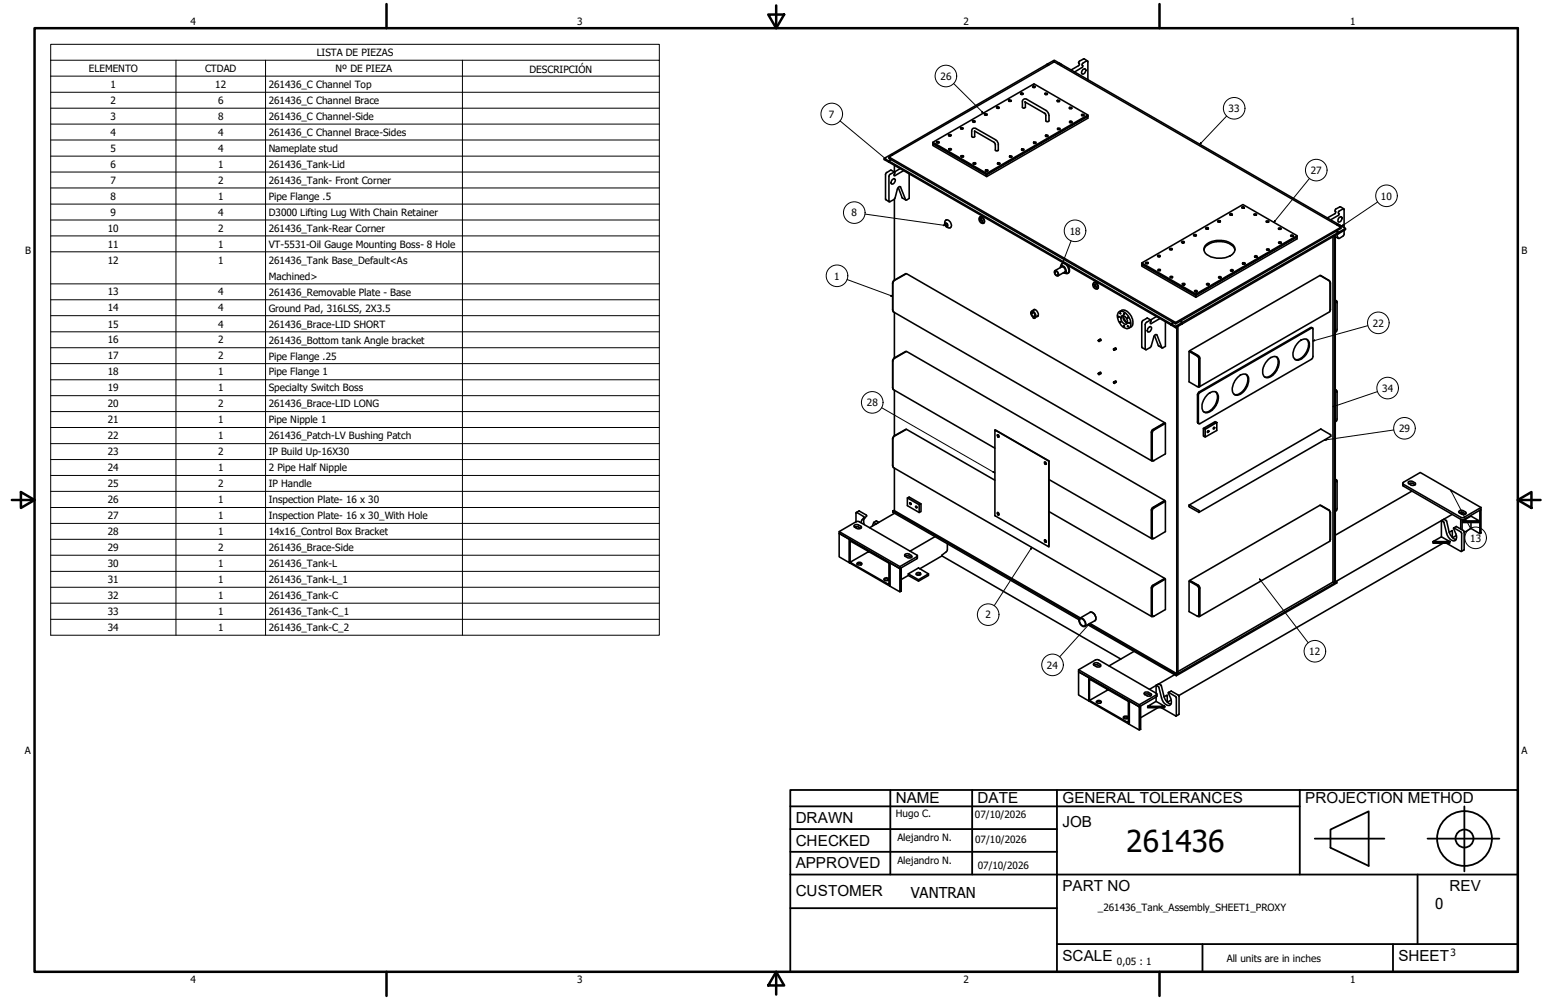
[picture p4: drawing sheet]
<svg xmlns="http://www.w3.org/2000/svg" width="432mm" height="279mm" viewBox="0 0 432 279" stroke-linecap="round" stroke-linejoin="round" font-family="sans-serif">
<!-- layer: Visible (ANSI) -->
<g fill="none" stroke="#000" stroke-width=".44">
<path d="M292.7 18.3l-.4-.3 2.1-1.2 2.1 1.2-.3 .3M292.9 18.2l-.4-.3-43.6 25.3 .3 .2-.3-.2-1.9 1.1v.3l1.2 .7M295.3 17.8l.4-.3 78.9 45.6-.4 .2M302.4 19.5a.52 .52 0 0 1 .8-.1 .52 .52 0 0 1-.1 .8 .55 .55 0 0 1-.8 .5 .55 .55 0 0 1 0-1zM303.7 17l-1.1-.6-1.1 .7-.3 .3 .2 .8-2.3 1.4M260.5 39.8l15.1 8.7 28.2-16.4-15-8.7-28.3 16.4v.3l15.1 8.7 28.2-16.4-28.2 16.4v-.3M261.6 39.7a.34 .34 0 0 1 .4-.2 .34 .34 0 0 1 .2 .4h-.5zM261.7 39.9h.5M265 38h.5M268.3 35.8h.6a.32 .32 0 0 1-.3 .3 .32 .32 0 0 1-.3-.3zM268.4 36.1h.5M271.6 36l.8-.2 6 3.5 .4 .8v2l-.5 .1-.3-.2v-1.7l-.4-.5-5.4-3.2v1.6l-.7 .1-.1-1.9z"/>
<path d="M271.7 33.8l.2-.1a.28 .28 0 0 1 .4 .1 .28 .28 0 0 1-.1 .4 .28 .28 0 0 1-.4-.1l-.1-.1zM271.8 34.1h.4M272.2 36.6h.1M275 31.9h.7a.32 .32 0 0 1-.4 .3 .32 .32 0 0 1-.3-.3zM275.1 32.2h.5M278.5 30.2h.5M281.7 28.1a.34 .34 0 0 1 .4-.2 .34 .34 0 0 1 .2 .4h-.4zM281.8 28.3h.5M285.1 26.1l.1-.1a.32 .32 0 0 1 .5-.1 .32 .32 0 0 1 0 .5 .32 .32 0 0 1-.5 0zM285.2 26.4h.5M285.8 27.8l.3-.2 .5 .1 5.8 3.3 .5 .9 .1 1.9-.5 .2-.4-.2v-1.7l-.3-.5-5.4-3.1v1.5l-.7 .2-.1-2.1zM286.3 28.4v.1"/>
<path d="M288.5 24.1h.1a.29 .29 0 0 1 .4-.1 .29 .29 0 0 1 0 .5 .29 .29 0 0 1-.4-.1l-.2-.1zM288.5 24.4h.5M288.7 39.8h.6a.32 .32 0 0 1-.3 .3 .32 .32 0 0 1-.3-.3zM291.8 26.1l.6-.1a.3 .3 0 0 1-.2 .5 .3 .3 0 0 1-.4-.4zM292 26.4h.4M292.2 38.1h.4M295.3 28.1l.1-.1a.32 .32 0 0 1 .5 0 .32 .32 0 0 1 0 .4 .32 .32 0 0 1-.5 0zM295.4 28.4h.4M295.4 35.9l.1-.1a.32 .32 0 0 1 .5 0 .32 .32 0 0 1 0 .4 .32 .32 0 0 1-.5 0zM295.5 36.2h.5M298.6 30.1l.7-.1a.35 .35 0 0 1-.3 .4 .35 .35 0 0 1-.4-.3zM298.7 34l.6-.1a.32 .32 0 0 1-.2 .4 .32 .32 0 0 1-.4-.3z"/>
<path d="M298.8 30.4h.5M298.8 34.2h.5M300.1 20.1l2.3-1.4 .1-.3-.3-.4 .3-.3 1-.7 .3 .1v5.2M302.1 32l.2-.1a.29 .29 0 0 1 .4 0 .29 .29 0 0 1 0 .4 .29 .29 0 0 1-.4 0l-.2-.1zM302.2 32.3h.4M303.8 32.1v.9l-28.2 16.3M247 44.3l81.4 46.9M248.2 45.3l78.9 45.5M248.3 43.9v.4l80.1 46.2 46.1-26.7v-.3M248.3 43.9l46.1-26.6 80.1 46.2-46.1 26.6zM248.9 44.6l-.7 .4v.3M249.2 50.2a.52 .52 0 0 1 .8-.1 .52 .52 0 0 1-.1 .8 .55 .55 0 0 1-.8 .5 .55 .55 0 0 1-.1-.9z"/>
<path d="M249.8 46.2v1.9l1.6-1M249.8 55.6v22.6M249.9 48.1l-1.2-.5-1.1 .6-.3 .4v7.2l1 .6M250.9 52.4l1.1 2.8 1 .7M252.3 47.7l-2.4 1.4-.2-.1 .2-.9-1.6 .9v7.4l1.6-.8 .7-2.8 .6-.7 .3 .1 1.4 3.6 .3 .1 .7-.5v-6.8M260.5 40.1l15.1 8.7v.5l-15.1-8.7zM265 41.7l.6-.1a.32 .32 0 0 1-.3 .3 .32 .32 0 0 1-.3-.2zM265.1 41.9h.5M268.4 43.6h.6a.32 .32 0 0 1-.3 .3 .32 .32 0 0 1-.3-.3zM268.5 43.9h.5M271.8 45.5h.6a.34 .34 0 0 1-.2 .4 .34 .34 0 0 1-.4-.2zM272 45.8h.4"/>
<path d="M275.2 47.6l.6-.2 .2 .3-.4 .2zM275.3 47.8h.5M278.7 45.8h.5M282 43.6h.6a.29 .29 0 0 1-.3 .4 .29 .29 0 0 1-.3-.4zM282.1 43.9h.4M285.4 41.7l.4-.1a.28 .28 0 0 1 0 .4 .28 .28 0 0 1-.3 0 .28 .28 0 0 1-.1-.3zM285.4 42h.5M288.8 40.1h.4M343.5 59.8l.5-.1a.29 .29 0 0 1-.2 .5 .29 .29 0 0 1-.3-.4zM346.8 57.8h.6a.3 .3 0 0 1-.2 .4 .3 .3 0 0 1-.4-.4zM347 58.2h.4M350.2 59.9a.32 .32 0 0 1 .4-.2 .32 .32 0 0 1 .2 .4h-.4z"/>
<path d="M375.3 58.4l-1.1-.6-1.2 .7-.1 .5 .2 .4-.2 .3-2.2 1.2M253 76.5l-3.3 1.8-.3 .5v7.9M263.9 62.2h.1M264.1 61.6a1.21 1.21 0 0 1 1.6 1.3 .8 .8 0 0 1-.5 .8 .8 .8 0 0 1-.9-.3 1.32 1.32 0 0 1-.2-1.8zM264.1 62.4a.43 .43 0 0 1 .5 .2 .43 .43 0 0 1-.1 .6l-.3-.3zM273.5 61.3a.56 .56 0 0 1 .4-.8 .56 .56 0 0 1 .7 .6 .7 .7 0 0 1 .4 .8 .7 .7 0 0 1-.7 .5l-.2-.2M273.6 61.1a.68 .68 0 0 1 .7 .4 .68 .68 0 0 1-.2 .7l-.5-.5zM273.7 60.6a1.08 1.08 0 0 1 1.1 .6 1.08 1.08 0 0 1-.1 1.2M273.9 61.5l.1 .3zM294.6 75.7a.88 .88 0 0 1 .9 .4 .88 .88 0 0 1-.1 1 1.03 1.03 0 0 1-.8-1.4zM294.6 75.8a.64 .64 0 0 1 .8 .3 .64 .64 0 0 1-.2 .9l-.5-.5zM294.6 75.6l1.9-1.1a.98 .98 0 0 1 .9 1.5l-1.9 1.1"/>
<path d="M296.2 74.8v-.1a.69 .69 0 0 1 .7-.5 .69 .69 0 0 1 .6 .7 .8 .8 0 0 1 .3 .8 .8 .8 0 0 1-.6 .6l-.2-.1M296.3 74.3a.83 .83 0 0 1 .7-.8 .83 .83 0 0 1 .9 .5 1.63 1.63 0 0 1 .2 2.5l-.6-.2M296.7 74l-.3 .2M297 73.5l-.3 .1M297.9 76.1l-.3 .2M298.2 74.2a1.46 1.46 0 0 1 0 2.2M305.2 79.6a.58 .58 0 0 1 .5-.7 .58 .58 0 0 1 .7 .5 .67 .67 0 0 1 .3 .8 .67 .67 0 0 1-.6 .5l-.3-.1M305.3 79.5a.61 .61 0 0 1 .8 .3 .61 .61 0 0 1-.2 .8l-.5-.4zM305.5 79a1.04 1.04 0 0 1 1.1 .5 1.04 1.04 0 0 1-.1 1.2M305.6 79.9l.2 .2zM318.9 73.8l15.1 8.7v.6l-15.1-8.7zM318.9 73.8l15.1 8.7 28.3-16.3v-.4l-28.3 16.4v.3l28.3-16.3v.5l-28.3 16.4"/>
<path d="M318.9 73.5v.3M320.1 73.3h.1a.32 .32 0 0 1 .4-.1 .32 .32 0 0 1 0 .5 .32 .32 0 0 1-.4 0l-.2-.1zM320.1 73.7h.4M323.4 75.4l.6-.2a.29 .29 0 0 1-.2 .4 .29 .29 0 0 1-.4-.2zM323.4 71.4l.4-.1a.28 .28 0 0 1 .1 .4 .28 .28 0 0 1-.4 0 .28 .28 0 0 1-.1-.3zM323.5 71.7h.4M323.5 75.6h.5M326.7 69.5l.6-.1a.29 .29 0 0 1-.2 .4 .29 .29 0 0 1-.4-.3zM326.8 77.3a.32 .32 0 0 1 .4-.2 .32 .32 0 0 1 .1 .5h-.3zM326.8 69.8h.5M327 77.6h.4M330.2 67.8h.4a.31 .31 0 0 1-.5 .1 .31 .31 0 0 1 0-.4 .31 .31 0 0 1 .4-.1l.3 .2-.2 .2"/>
<path d="M330.3 79.6h.4a.28 .28 0 0 1-.4 0 .28 .28 0 0 1 0-.4 .28 .28 0 0 1 .3 0h.3l-.1 .4M333.4 65.7l.6-.2a.33 .33 0 0 1-.2 .5 .33 .33 0 0 1-.4-.3zM333.5 65.9h.5M336.3 69.8a3.5 3.5 0 0 1 3.4-2.2 4.6 4.6 0 0 1 5.2 2.1v.1M336.7 68.5a6.1 6.1 0 0 1 7.9 .2 1.96 1.96 0 0 1-1.4 2.9 6 6 0 0 1-6.7-1.1l-.3-.8zM336.9 63.9h.5l-.2 .1a.32 .32 0 0 1-.4-.1 .32 .32 0 0 1 .1-.4 .32 .32 0 0 1 .4 .1l.2 .2-.1 .1M337 79.3l.2-.1a.3 .3 0 0 1 .4 .1 .3 .3 0 0 1 0 .4 .3 .3 0 0 1-.5-.1zM337.1 79.6h.5M340.1 61.7h.6a.33 .33 0 0 1-.2 .4 .33 .33 0 0 1-.4-.3zM340.2 62h.5M340.4 77.4l.2-.1a.29 .29 0 0 1 .4 0 .29 .29 0 0 1 0 .4 .29 .29 0 0 1-.4 0zM340.5 77.7h.4"/>
<path d="M343.6 60.1h.4M343.9 75.7l.3 .1a.32 .32 0 0 1-.4 0 .32 .32 0 0 1 0-.5 .32 .32 0 0 1 .4 .1h.2l-.1 .3M347.2 73.8h.3a.29 .29 0 0 1-.4 0 .29 .29 0 0 1 0-.4 .29 .29 0 0 1 .4 0l.3 .1-.1 .3M350.4 60.1h.4M350.5 71.8h.5a.3 .3 0 0 1-.4 .2 .3 .3 0 0 1-.2-.4 .3 .3 0 0 1 .4-.2l.4 .2-.2 .2M353.6 61.8l.7-.1a.34 .34 0 0 1-.2 .5 .34 .34 0 0 1-.5-.3zM353.8 62.1h.5M353.9 69.5h.4a.32 .32 0 0 1-.2 .5 .32 .32 0 0 1-.3-.3zM353.9 69.9h.4M357.2 63.7h.4a.32 .32 0 0 1-.2 .5 .32 .32 0 0 1-.3-.4zM357.2 64.1h.4M357.2 67.6h.1a.31 .31 0 0 1 .5 0 .31 .31 0 0 1-.1 .4 .31 .31 0 0 1-.4-.1z"/>
<path d="M357.3 67.9h.4M360.5 65.8l.2-.1a.29 .29 0 0 1 .4-.1 .29 .29 0 0 1 0 .5 .29 .29 0 0 1-.4-.1zM360.6 66h.5M362.3 65.8l-15.1-8.6-28.3 16.3 15.1 8.7M368.7 77l2.5 1.4 .4 .6-.1 7.7M371.7 61.4l2.1-1.2 .2-.2-.2-.6 .1-.3 1.4-.7 .1 5.2M372.3 66.2v96.4l-43.3 25M372.9 65.8v96.9l-.2 .1v-96.8M372.9 66.1l.9 .5M373 64.6l.7 .4M373.3 64.5l.6 .4v.3l-43.7 25.3M373.3 62.8l.4-.2 2.1 1.2v.3l-2.1 1.3v-.4l2.1-1.2"/>
<path d="M373.9 64.9l-43.7 25.2-1.8 1.1v.4l1.8-1.1M373.9 61a.53 .53 0 0 1 .8-.4 .53 .53 0 0 1-.1 .9 .54 .54 0 0 1-.7 .5 .54 .54 0 0 1-.1-.8zM375.4 64.4l-.1 1.3-1.2 .9-.4-.1-.3-1M249.8 87.2v12.8M253 98.2l-3.3 1.8-.3 .5v8M288.1 87a1.1 1.1 0 0 1 1 .6 1.1 1.1 0 0 1-.1 1.2 1.26 1.26 0 0 1-.9-1.8zM288.2 87.3a.64 .64 0 0 1 .8 .3 .64 .64 0 0 1-.3 .9l-.5-.6zM288.5 86.7a.81 .81 0 0 1 .9-.1 .81 .81 0 0 1 .5 .8l.1 .7-.4 .4M288.9 86.5v.1M289 86.5l-.9 .5M289.8 88.3h.1M289.9 88.2l-.8 .7h-.5v-.3"/>
<path d="M306.8 95.1l.2 .2zM306.8 95.1l.7-.3v.3l-.5 .3M311 97.5l.3 .4-.3-.2zM311 97.5l.7-.3 .1 .3-.5 .4M311.1 97.5l.1 .3zM312.4 87.2a1.88 1.88 0 0 1 2.7 1.1 2.57 2.57 0 0 1 .2 3.3 2.31 2.31 0 0 1-2.8-1.6l-.4-1.3v-.8zM312.7 87.1l.5-.4a2.74 2.74 0 0 1 3.1 2.4l.1 1.7-.4 .4-.7 .5M312.9 87.4l.1 .3zM312.9 89.9l.1 .2zM313.1 88.4a1.1 1.1 0 0 1 1.7 .9 .72 .72 0 0 1 .1 .9 .72 .72 0 0 1-.9 .3 1.86 1.86 0 0 1-.9-2.1zM313.7 88.2a1.77 1.77 0 0 0 1.2 2M313.8 88.2l.2 1 .9 .9"/>
<path d="M313.9 90.9l.2 .3zM314.9 88.7l.2 .2zM320.9 91.4a.51 .51 0 0 1 .8 .2 .51 .51 0 0 1-.3 .7 .49 .49 0 0 1-.5 .5 .49 .49 0 0 1-.4-.7zM322.5 93.7l1 2.9 1 .6M323 88.5l-1.6 .9-1-.6-1.2 .7-.3 .5v7l1.1 .7M323.9 89l-2.4 1.4-.3-.1 .2-.9-1.2 .6-.3 .4v7.3h.3l1.2-.8 .9-2.9 .5-.5 .4 .1 1.3 3.6 1-.4v-6.9M327.1 90.8l1.3 .8M327.7 90.1l-.6 .4v.3M328.4 90.1v.4M328.7 91.4v96.8M329 91.2v96.8l-.3 .2-24.3-14M329.6 89.7l.6 .4v.4"/>
<path d="M332.3 98.1l-.2 .1v8.5l2.5 1.4 .2-.2v-7.8l-.4-.6-2.3-1.3M332.3 98.1l2.3 1.3 .4 .6v7.8l-.3 .2M332.3 98.1l2.4 1.3 .4 .5v8l-.1 .2-.4-.1M332.3 98l36.4-21 2.4 1.4 .3 .3-.1 8.4-36.3 21M333.6 81.3l.6-.1a.32 .32 0 0 1-.2 .5 .32 .32 0 0 1-.4-.4zM333.8 81.5h.4M356.4 99.7a3.3 3.3 0 0 1-.5 4.3 2.7 2.7 0 0 1-2.7 1.3M362.9 95.4a1.52 1.52 0 0 1 1.6-.7 1.52 1.52 0 0 1 1.2 1.3 4.4 4.4 0 0 1-3.4 4.6 1.81 1.81 0 0 1-1-2.7l.5-1.1zM364.9 94.8a3.6 3.6 0 0 1-.9 4.7l-1.2 .9h-1.1M366.6 91.6l-.5-.1-31.3 18-.3 .7v7.8l.3 .4M372.9 84.4l.5 .1v7.8l-.5 .6M372.9 84.2l.4 .1"/>
<path d="M372.9 84.1l.4-.1 .1 .4M372.9 83.9l.4 .2M249.8 109v12.8M253 120l-3.3 1.8-.3 .5v8M306.8 104.3l.2 .3zM306.8 104.3l.7-.2v.2l-.5 .3M311 106.7l.5-.3 .2 .2 .1 .1-.5 .4M311.1 106.8l.1 .2zM325.5 118.3l-3.3 1.9-.4 .6v7.7l.4 .2 3.3-1.9v-8.5l-.2-.1-3.2 1.9-.4 .5v7.9l.2 .2M335.1 109.7l31.2-18.1 .4 .2v8l-.2 .4-31.5 18.2-.3-.2v-8zM336.1 119.7v2.2l.5 .2v-2.1M337.2 110.2a1.83 1.83 0 0 1 2.8-.3 4.2 4.2 0 0 1-3.3 5.4 2.34 2.34 0 0 1-.6-3.4z"/>
<path d="M339 119.4a.22 .22 0 0 1 .2 .3 .22 .22 0 0 1-.4 0zM339.5 109.5a3.3 3.3 0 0 1-.5 4.3 2.44 2.44 0 0 1-2.8 1.3M339.9 118l-3.3 2-.5-.3 3.3-1.9 .5 .2v2.3l-3.3 1.8M345.8 105.3a1.63 1.63 0 0 1 1.5-.8 1.63 1.63 0 0 1 1.4 1.1 4.3 4.3 0 0 1-3.5 4.8 2 2 0 0 1-.8-2.9l.4-.9zM348 104.6a3.6 3.6 0 0 1-.9 4.7l-1.2 .9h-1.2M354.2 100.5a1.75 1.75 0 0 1 2.8-.3 4.3 4.3 0 0 1-3.2 5.3 1.88 1.88 0 0 1-1-2.7l.6-1.4zM372.9 109.4l.4-.1 .1 .2v7.8l-.5 .6M372.9 109.2l.4 .1M372.9 109.1l.4-.1 .1 .4M372.9 108.9l.4 .1M249.4 130.3v-8l.4-.4 3.4-1.9 24.7 14.2M249.4 130.3l.1 .3 72.2 41.7"/>
<path d="M249.8 130.7v12l52 30M253.4 139.1l3.3 1.9 .5-.2-3.3-1.9-.5 .2v2.2l3.3 1.9M277.9 125.2l-28.4-16.4-.1-8 .3-.6 3.5-2 72.1 41.6M277.9 120.1l15 8.7v24l-15-8.7zM277.9 120.1l15.1 8.7M278.5 121.5a.32 .32 0 0 1 .5 .2 .32 .32 0 0 1-.2 .4zM278.6 121.5l.1 .4 .3 .1M291.7 129.1a.32 .32 0 0 1 .5 .1 .32 .32 0 0 1-.3 .5zM291.8 129.1v.3l.4 .3M292.9 128.8v24M293 134l28.7 16.5M322 128.7l-.3 .1-.1-.2v-7.9l.3-.6 3.4-2-72.1-41.6-3.6 2.1-.2 .5 .1 8 72.2 41.7"/>
<path d="M325.3 140l-3.4 1.9-.3 .5v7.9l.1 .3 .3-.2M337.3 120.4l.1-.1a.22 .22 0 0 1 .2 .4 .22 .22 0 0 1-.4 0zM372.9 134.4l.4-.1 .1 .2v7.8l-.5 .6M372.9 134.2l.4 .2M372.9 134.1l.4-.1 .1 .4M372.9 133.9l.4 .1M391.8 134.9l4.9-2.9 16.9 9.8-4.7 2.8-.6 .1-16.3-9.4zM391.8 135l.1 .8 16.1 9.3M393.4 134.6l.9-.2 1 .6a.67 .67 0 0 1-.4 .6 .67 .67 0 0 1-.7 0l-.9-.6zM393.4 135.1l.7-.2 1.1 .5M394.3 137.2l-21.4 12.3M234.4 149l2.8 1.7v6.5l-2.8-1.6z"/>
<path d="M234.4 148.5l16.9 9.8M237.2 157.2l11.3 6.6M237.2 150.7v6.5M238.7 147.3l.9-.2 .8 .5M238.7 146.7l.8-.1 1 .5a.58 .58 0 0 1-.2 .7 .58 .58 0 0 1-.8-.1l-.9-.5zM239.1 145.8v-2.5l.2-.1 2.1 1.3-.7 .8-.2 .7M239.1 145.8l-4.7 2.7v.5l16.9 9.9M239.1 145.8l.9-.1 16.2 9.5-.2 .4-4.7 2.7v.6M239.1 147.1v.4M239.1 143.2l.9-.5 2 1.3 .1 .1-.9 1.1 .2 1.4M239.4 157.6l.5-.2 .8 .2M239.4 157.4a.7 .7 0 0 1 .7-.3 .7 .7 0 0 1 .6 .6 .7 .7 0 0 1-.8 .3 .7 .7 0 0 1-.5-.6z"/>
<path d="M242.6 154.1l-5.2 3v-6l10.9 6.3v5.9l-10.9-6.2M244 146l.7-.5 .7 .4-.7 .5zM244 146l-.4 .9M249.4 142.7v.4l52 30.1M249.4 142.7l52.1 30.1M249.8 142.6l-.4 .1M249.9 143.4l-7 4M251.3 158.9l.4-.3v6.6l-.4 .2zM251.3 158.9l-2.8-1.7v6.6M252.8 155.4l.8-.1 1 .5M252.8 154.9l.7-.2 1.1 .6a.64 .64 0 0 1-.3 .6 .64 .64 0 0 1-.7-.1l-.9-.5zM254.1 140.5a.22 .22 0 0 1 .3 .1 .22 .22 0 0 1-.2 .3z"/>
<path d="M256.2 155.3v.7l-.2 .1-4.7 2.8M257.2 140.8v2.1l-.5 .3v-2.2M261.2 149.9l-7 4.1M263.1 155.3l50 28.8M263.1 155.3l-6.2 3.6M264.6 151.9l-.1 2-1.4 1.4M278.6 143.3a.3 .3 0 0 1 .4 .2 .3 .3 0 0 1-.3 .3zM278.6 143.2l.1 .4 .3 .2M291.7 150.9a.32 .32 0 0 1 .5 .1 .32 .32 0 0 1-.2 .4zM291.8 150.8v.4l.4 .2M293 142.9l32.3 18.7M325.5 140.1l-3.3 1.9-.4 .6v7.6l.3 .3 3.4-2v-8.4l-.2-.1-3.2 1.8-.4 .5v7.9l.2 .2"/>
<path d="M332.1 141.1l2.7 1.5 .1 .6-2.7-1.5zM332.2 141.1l36.7-21.2 2.8 1.6v.4l-36.8 21.2M368.7 141.2l2.5 1.3 .3 .4v8M400.2 151.3h4.7v.5h-4.7v-.5l2.4-1.3 2.3 1.3M402.6 145.5l.7-.4 .7 .4 .7 3.2a2.81 2.81 0 0 0 2 2M402.6 150v-4.5l.7 .4 .8 3.1a2.18 2.18 0 0 0 2.4 2l.2-.3 .1-.7-.8-2.5 2 1.1 .2 .4-.1 5.1-4.1-2.3M403 151.8l-73.8 42.6M404.8 148.7l.8-.5v2M405.6 143.7l-32.4 18.7M406 147.5l.7-.4 2.2 1.4v5.1l-.7 .5M406.8 149.6l-1.1 .6M407.6 143.3l.8-.2 .9 .5"/>
<path d="M407.7 142.7l.5-.1 1.1 .5a.52 .52 0 0 1 0 .7 .52 .52 0 0 1-.7 0l-1.1-.6-.1-.3zM408 143.1v.4M408 145.1v2.7M408.4 143.1v.6M408.4 145.2v2.8M408.5 145.5h4.7v.5h-4.7v-.5l2.3-1.3 2.4 1.3M410.8 144v.2M410.8 146v1.6M410.8 147.6l2.5 1.5M410.8 147.6l-1.9 1.2M413.3 142.6l.3-.2v6.5l-.3 .2zM413.6 141.8v.6l-4.7 2.7h-.9"/>
<path d="M247 162l.3-.3 .9 .3M247.1 161.5a.64 .64 0 0 1 .7-.1 .64 .64 0 0 1 .4 .7 .69 .69 0 0 1-.8 .2 .69 .69 0 0 1-.4-.6zM248.5 163.8l2.8 1.6M253.7 160.3l2.8-1.6 2.8 1.6-2.8 1.7zM253.7 160.3v.5l2.8 1.6v-.4M253.7 160.8l-2 1.1M256 160.1a.59 .59 0 0 1 .7-.2 .59 .59 0 0 1 .3 .7 .66 .66 0 0 1-.6 .2 .66 .66 0 0 1-.5-.6zM256 160.5h1.1M259.3 160.3v.5l-2.8 1.6M301.6 172.8a1.53 1.53 0 0 1 1.6 2h-.1a1 1 0 0 1-1.5-.7l-.2-.6zM301.6 172.7l2.9-1.6a1.56 1.56 0 0 1 1.3 2.3l-2.8 1.6M301.8 172.8a1.45 1.45 0 0 1 1.2 2.1 1.34 1.34 0 0 1-1.2-2.1z"/>
<path d="M303.8 174.6l24.7 14.2M304.1 174.4l24.4 14.1v.3M325.3 161.7l-3.4 1.9-.3 .5v8l.1 .2 .3-.1M325.5 161.8l-3.3 1.9-.3 .4-.1 7.9 .4 .2 3.3-1.9v-8.5l-.2-.1-3.2 1.9-.4 .5v7.9l.2 .2M332.3 162.2l-.2 .2v8.5l2.6 1.3 .1-7.9-.4-.7-2.3-1.2M332.3 162.2l2.3 1.4 .4 .5v7.9l-.3 .2M332.3 162.2l2.4 1.3 .4 .6v8l-.4 .1M332.3 162.2l36.4-21 2.7 1.7v8.4l-36.4 21M334.6 172.2h.1M372.3 162.6l.4 .2M372.9 162.3l.5 .3M301.2 187.7l2.9 1.6v6.5l-2.9-1.6z"/>
<path d="M301.2 187.1l17 9.8M304.1 189.3v6.5l11.3 6.6M304.1 189.3l11.3 6.5M305.6 185.3l.8-.1 .9 .5a.65 .65 0 0 1-.3 .7 .65 .65 0 0 1-.8-.2l-.8-.5zM305.6 185.9l.9-.2 .8 .5M306.3 196.2l.5-.2 .7 .2M306.3 196a.7 .7 0 0 1 .7-.3 .7 .7 0 0 1 .5 .6 .72 .72 0 0 1-.7 .2 .72 .72 0 0 1-.5-.5zM309.5 192.7l-5.2 3v-6l10.9 6.3v5.9l-10.9-6.2M315.4 195.8v6.6M315.4 195.8l2.8 1.7M316.7 182l-6.9 4.1M318.2 197.5l.4-.3v6.6l-.4 .2z"/>
<path d="M319.7 194.1l.8-.2 .9 .5M319.8 193.4h.8l1 .5a.67 .67 0 0 1-.5 .7 .67 .67 0 0 1-.7-.2l-.9-.5zM320.5 197.4h4.8v.3h-4.8v-.3l2.4-1.4 2.4 1.4M322.9 191.5l.8-.4 .7 .4 .7 3.1a2.83 2.83 0 0 0 1.9 2.1M322.9 193.7v-2.2l.8 .5 .7 3a2.1 2.1 0 0 0 2.4 2l.4-.5v-.7l-.9-2.3 2.2 1.3v5.2l-4.1-2.3M322.9 193.7h.2v.4l-4.9 2.8v.6M322.9 193.7l-16.1-9.4h-.7l-4.9 2.8v.6l17 9.8M322.9 194.8v1.2M322.9 194.8l-4.7 2.7M323.2 193.9v.6l-.3 .3M323.4 197.7l-4.8 2.8M325.1 194.7l.9-.5v2"/>
<path d="M326.3 193.5l.9-.4 1.9 1.1 .2 .4v4.9l-.8 .6M327.1 195.6l-1 .6M328 188.5l-6.9 4.1M328.5 188.5l44.9-25.9v.3l-44.9 25.9M313.8 200.6l.4-.3 .9 .3M313.9 200.2a.69 .69 0 0 1 .7-.2 .69 .69 0 0 1 .5 .6 .7 .7 0 0 1-.8 .3 .7 .7 0 0 1-.5-.6zM315.4 202.4l2.8 1.6"/>
<circle cx="265.3" cy="37.8" r=".3"/>
<circle cx="278.7" cy="30" r=".29"/>
<circle cx="292.4" cy="37.9" r=".33"/>
<circle cx="279" cy="45.6" r=".3"/>
<circle cx="306.9" cy="95.3" r=".19"/>
<circle cx="312.5" cy="88.5" r=".11"/>
<circle cx="314" cy="87.7" r=".12"/>
<circle cx="315" cy="91.2" r=".12"/>
<circle cx="315.4" cy="90.2" r=".12"/>
<circle cx="306.9" cy="104.5" r=".16"/>
<circle cx="311.1" cy="106.9" r=".15"/>
<circle cx="256" cy="141.6" r=".22"/>
</g>
<g fill="#000">
<circle cx="264.7" cy="63.5" r=".22"/>
<circle cx="322" cy="128.7" r=".22"/>
<circle cx="322" cy="172.2" r=".22"/>
</g>
<g fill="none" stroke="#000" stroke-width=".28">
<path d="M14.2 16.8v-4.4h169.9v4.4M14.2 16.8h169.9v4.5M14.2 16.8v160.7h169.9v-156.2M49.1 16.8v160.7M74.2 16.8v160.7M129.2 16.8v160.7M14.2 21.3h169.9M14.2 25.8h169.9M14.2 30.2h169.9M14.2 34.7h169.9M14.2 39.1h169.9M234.6 33.8l13 10.8"/>
<path d="M266.4 23.4l8.2 8.2M274.2 31.3l.2-.2 .2 .5zM335.3 39.9l.2 .2-.4 .2zM342.6 32.4l-7.5 7.9M14.2 43.6h169.9M14.2 48.1h169.9M14.2 52.5h169.9M14.2 57h169.9M241.6 59.8l22.4 3.2M247.3 44.2l.3 .4-.5-.2zM365.7 49.9l-9.9 12.2M384.7 56.5l-10 6.7"/>
<path d="M14.2 61.5h169.9M14.2 65.9h169.9M14.2 70.4h169.9M14.2 79.3h169.9M236.6 78.1l12.7 4.7M263.5 62.8l.5 .2-.5 .1zM296.8 73l.3 .2-.4 .4zM299.1 67.3l-2.4 6.3M356 61.7l.2 .1-.4 .3zM374.7 63.2l.4-.4 .1 .2zM14.2 83.8h169.9M14.2 88.2h169.9"/>
<path d="M14.2 92.7h169.9M14.2 97.2h169.9M248.9 82.5l.4 .3-.5-.1zM366.7 95.2l.5-.2v.2zM382 91l-15.3 4.2M14.2 101.6h169.9M14.2 106.1h169.9M14.2 110.6h169.9M14.2 115h169.9M14.2 119.4h169.9M246.3 113.9l31.6 18.2M372.3 113.6l.4-.3 .2 .2z"/>
<path d="M384.7 109.4l-12.4 4.2M14.2 124h169.9M14.2 128.4h169.9M14.2 132.8h169.9M14.2 137.3h169.9M277.5 131.8l.4 .3-.5-.1zM370 122.9l.5-.2v.3zM389.3 120.1l-19.3 2.8M405.2 136.9l.3 .5h-.2zM405.2 136.9l5.5 10.7M14.2 141.8h169.9M14.2 146.2h169.9"/>
<path d="M14.2 150.7h169.9M14.2 155.1h169.9M14.2 159.6h169.9M287.8 153.3l.4-.4-.2 .5zM288.2 152.9l-10.5 16.3M14.2 164.1h169.9M14.2 168.5h169.9M14.2 173h169.9M304 174.5l.4-.3-.2 .5zM304.4 174.2l-8.4 9.3M351.8 161.7l.4 .4-.2 .1zM351.8 161.7l13.6 17.9"/>
<circle cx="232.3" cy="31.8" r="3"/>
<circle cx="264.2" cy="21.2" r="3"/>
<circle cx="344.7" cy="30.3" r="3"/>
<circle cx="238.6" cy="59.4" r="3"/>
<circle cx="367.6" cy="47.5" r="3"/>
<circle cx="387.3" cy="54.7" r="3"/>
<circle cx="233.8" cy="77.1" r="3"/>
<circle cx="300.3" cy="64.5" r="3"/>
<circle cx="385" cy="90.2" r="3"/>
<circle cx="243.6" cy="112.4" r="3"/>
<circle cx="387.6" cy="108.4" r="3"/>
<circle cx="392.3" cy="119.7" r="3"/>
<circle cx="412.1" cy="150.3" r="3"/>
<circle cx="276" cy="171.7" r="3"/>
<circle cx="294" cy="185.8" r="3"/>
<circle cx="367.3" cy="182" r="3"/>
</g>
<!-- layer: Borde (ANSI) -->
<g fill="none" stroke="#000" stroke-width=".7">
<path d="M9.7 7.9h414.2v263.6h-414.2zM107.9 1.1v6.8M214.6 4.1h4.4l-2.2 3.8zM216.8 1.5v6.4M323.8 1.1v6.8M3.3 139.7h6.4M5.8 137.5l3.9 2.2-3.9 2.2zM423.9 139.7l3.8-2.2v4.4zM423.9 139.7h6.4M107.9 271.5v6.8M216.8 271.5l2.2 3.8h-4.4zM216.8 271.5v6.4"/>
<path d="M323.8 271.5v6.8"/>
</g>
<!-- layer: Title (ANSI)-1 -->
<g fill="none" stroke="#000" stroke-width=".51">
<path d="M220.7 220.7h203.2v50.8h-203.2zM220.7 225.3h142.3M220.7 231.6h74.5M220.7 238h74.5M248.7 220.7v23.6M271.5 220.7v23.6M295.2 220.7v50.8M363 220.7v23.6M367.2 234.3h19.5M371.6 231.8l10.7-5.1v15.2l-10.7-5zM398.7 234.3h20.1M409 225.3v18.2"/>
<path d="M220.7 244.3h203.2M220.7 253.7h74.5M395.9 244.3v19.5M295.2 263.8h128.7M335.9 263.8v7.7M389.1 263.8v7.7"/>
<circle cx="409" cy="234.3" r="7.7"/>
<circle cx="409" cy="234.3" r="2.51"/>
</g>
<g fill="#000">
<path d="M274.2 31.3l.2-.2 .2 .5zM335.3 39.9l.2 .2-.4 .2zM247.3 44.2l.3 .4-.5-.2zM263.5 62.8l.5 .2-.5 .1zM296.8 73l.3 .2-.4 .4zM356 61.7l.2 .1-.4 .3zM374.7 63.2l.4-.4 .1 .2zM248.9 82.5l.4 .3-.5-.1zM366.7 95.2l.5-.2v.2zM372.3 113.6l.4-.3 .2 .2zM277.5 131.8l.4 .3-.5-.1zM370 122.9l.5-.2v.3z"/>
<path d="M405.2 136.9l.3 .5h-.2zM287.8 153.3l.4-.4-.2 .5zM304 174.5l.4-.3-.2 .5zM351.8 161.7l.4 .4-.2 .1z"/>
</g>
<text font-size="8.4" x="314.6" y="238.1">261436</text>
<g font-size="4.3">
<text x="250.2" y="224.2">NAME</text>
<text x="273" y="224.2">DATE</text>
<text x="296.7" y="224.3">GENERAL TOLERANCES</text>
<text x="364.6" y="224.3">PROJECTION METHOD</text>
<text x="222.2" y="229.9">DRAWN</text>
<text x="296.7" y="230.9">JOB</text>
<text x="222.2" y="236.3">CHECKED</text>
<text x="222.2" y="242.6">APPROVED</text>
<text x="222.2" y="250.3">CUSTOMER</text>
<text x="296.7" y="249">PART NO</text>
<text x="404.8" y="248.9">REV</text>
<text x="296.7" y="268.4">SCALE</text>
<text x="390.6" y="268.4">SHEET</text>
</g>
<g font-size="4.2">
<text x="254.4" y="250.8">VANTRAN</text>
<text x="400.9" y="254">0</text>
</g>
<g font-size="2.8">
<text x="53.2" y="6.9">4</text>
<text x="161.2" y="6.9">3</text>
<text x="269.1" y="6.9">2</text>
<text x="377.1" y="6.9">1</text>
<text x="88.5" y="15.6">LISTA DE PIEZAS</text>
<text x="24.8" y="20.1">ELEMENTO</text>
<text x="57.3" y="20.1">CTDAD</text>
<text x="93.7" y="20.1">Nº DE PIEZA</text>
<text x="147.9" y="20.4">DESCRIPCIÓN</text>
<text x="262.7" y="22.3">26</text>
<text x="30.9" y="24.6">1</text>
<text x="30.9" y="29">2</text>
<text x="60.1" y="24.6">12</text>
<text x="60.9" y="29">6</text>
<text x="75.1" y="24.6">261436_C Channel Top</text>
<text x="75.1" y="29.1">261436_C Channel Brace</text>
<text x="30.9" y="33.5">3</text>
<text x="60.9" y="33.5">8</text>
<text x="75.1" y="33.5">261436_C Channel-Side</text>
<text x="231.5" y="32.8">7</text>
<text x="343.2" y="31.3">33</text>
<text x="30.9" y="37.9">4</text>
<text x="60.9" y="37.9">4</text>
<text x="75.1" y="38">261436_C Channel Brace-Sides</text>
<text x="30.9" y="42.4">5</text>
<text x="30.9" y="46.9">6</text>
<text x="60.9" y="42.4">4</text>
<text x="60.9" y="46.9">1</text>
<text x="75.1" y="42.4">Nameplate stud</text>
<text x="75.1" y="46.9">261436_Tank-Lid</text>
<text x="30.9" y="51.3">7</text>
<text x="60.9" y="51.3">2</text>
<text x="75.1" y="51.4">261436_Tank- Front Corner</text>
<text x="366.1" y="48.6">27</text>
<text x="30.9" y="55.8">8</text>
<text x="60.9" y="55.8">1</text>
<text x="75.1" y="55.8">Pipe Flange .5</text>
<text x="385.7" y="55.8">10</text>
<text x="30.1" y="64.7">10</text>
<text x="30.9" y="60.3">9</text>
<text x="60.9" y="60.3">4</text>
<text x="60.9" y="64.7">2</text>
<text x="75.1" y="60.3">D3000 Lifting Lug With Chain Retainer</text>
<text x="75.1" y="64.8">261436_Tank-Rear Corner</text>
<text x="237.9" y="60.5">8</text>
<text x="298.8" y="65.5">18</text>
<text x="7" y="70.9">B</text>
<text x="30.1" y="69.2">11</text>
<text x="60.9" y="69.2">1</text>
<text x="75.1" y="69.2">VT-5531-Oil Gauge Mounting Boss- 8 Hole</text>
<text x="424.9" y="70.9">B</text>
<text x="30.1" y="73.7">12</text>
<text x="60.9" y="73.7">1</text>
<text x="75.1" y="73.7">261436_Tank Base_Default&lt;As</text>
<text x="30.1" y="82.5">13</text>
<text x="60.9" y="82.5">4</text>
<text x="75.1" y="78.2">Machined&gt;</text>
<text x="75.1" y="82.6">261436_Removable Plate - Base</text>
<text x="233" y="78.1">1</text>
<text x="30.1" y="87">14</text>
<text x="60.9" y="87">4</text>
<text x="75.1" y="87.1">Ground Pad, 316LSS, 2X3.5</text>
<text x="30.1" y="91.5">15</text>
<text x="30.1" y="95.9">16</text>
<text x="60.9" y="91.5">4</text>
<text x="60.9" y="95.9">2</text>
<text x="75.1" y="91.5">261436_Brace-LID SHORT</text>
<text x="383.4" y="91.2">22</text>
<text x="30.1" y="100.4">17</text>
<text x="60.9" y="100.4">2</text>
<text x="75.1" y="96">261436_Bottom tank Angle bracket</text>
<text x="75.1" y="100.5">Pipe Flange .25</text>
<text x="30.1" y="104.9">18</text>
<text x="60.9" y="104.8">1</text>
<text x="75.1" y="104.9">Pipe Flange 1</text>
<text x="30.1" y="109.3">19</text>
<text x="30.1" y="113.8">20</text>
<text x="60.9" y="109.3">1</text>
<text x="60.9" y="113.8">2</text>
<text x="75.1" y="109.3">Specialty Switch Boss</text>
<text x="75.1" y="113.8">261436_Brace-LID LONG</text>
<text x="242.1" y="113.5">28</text>
<text x="386.1" y="109.5">34</text>
<text x="30.1" y="118.3">21</text>
<text x="60.9" y="118.2">1</text>
<text x="75.1" y="118.3">Pipe Nipple 1</text>
<text x="30.1" y="122.7">22</text>
<text x="60.9" y="122.7">1</text>
<text x="75.1" y="122.7">261436_Patch-LV Bushing Patch</text>
<text x="390.8" y="120.7">29</text>
<text x="30.1" y="127.2">23</text>
<text x="30.1" y="131.6">24</text>
<text x="60.9" y="127.2">2</text>
<text x="60.9" y="131.6">1</text>
<text x="75.1" y="127.2">IP Build Up-16X30</text>
<text x="75.1" y="131.7">2 Pipe Half Nipple</text>
<text x="30.1" y="136.1">25</text>
<text x="60.9" y="136.1">2</text>
<text x="75.1" y="136.1">IP Handle</text>
<text x="30.1" y="140.6">26</text>
<text x="60.9" y="140.6">1</text>
<text x="75.1" y="140.6">Inspection Plate- 16 x 30</text>
<text x="30.1" y="145">27</text>
<text x="30.1" y="149.5">28</text>
<text x="60.9" y="145">1</text>
<text x="60.9" y="149.5">1</text>
<text x="75.1" y="145.1">Inspection Plate- 16 x 30_With Hole</text>
<text x="75.1" y="149.5">14x16_Control Box Bracket</text>
<text x="30.1" y="154">29</text>
<text x="60.9" y="154">2</text>
<text x="75.1" y="154">261436_Brace-Side</text>
<text x="410.7" y="151.3">13</text>
<text x="30.1" y="158.4">30</text>
<text x="60.9" y="158.4">1</text>
<text x="75.1" y="158.4">261436_Tank-L</text>
<text x="30.1" y="162.9">31</text>
<text x="30.1" y="167.3">32</text>
<text x="60.9" y="162.9">1</text>
<text x="60.9" y="167.3">1</text>
<text x="75.1" y="162.9">261436_Tank-L_1</text>
<text x="75.1" y="167.4">261436_Tank-C</text>
<text x="30.1" y="171.8">33</text>
<text x="60.9" y="171.8">1</text>
<text x="75.1" y="171.8">261436_Tank-C_1</text>
<text x="275.3" y="172.8">2</text>
<text x="30.1" y="176.3">34</text>
<text x="60.9" y="176.3">1</text>
<text x="75.1" y="176.3">261436_Tank-C_2</text>
<text x="365.7" y="183">12</text>
<text x="292.4" y="186.8">24</text>
<text x="6.9" y="210.6">A</text>
<text x="424.9" y="210.6">A</text>
<text x="250.2" y="228.3">Hugo C.</text>
<text x="272.3" y="228.4">07/10/2026</text>
<text x="250.6" y="234.9">Alejandro N.</text>
<text x="272.4" y="235.6">07/10/2026</text>
<text x="250.6" y="241.5">Alejandro N.</text>
<text x="273.1" y="242.8">07/10/2026</text>
<text x="306.6" y="254.5">_261436_Tank_Assembly_SHEET1_PROXY</text>
<text x="312" y="269.7">0,05 : 1</text>
<text x="342.6" y="268.7">All units are in inches</text>
<text x="405.1" y="267.1">3</text>
<text x="53.2" y="274.6">4</text>
<text x="161.2" y="274.6">3</text>
<text x="269.1" y="274.6">2</text>
<text x="377.1" y="274.6">1</text>
</g>
</svg>
